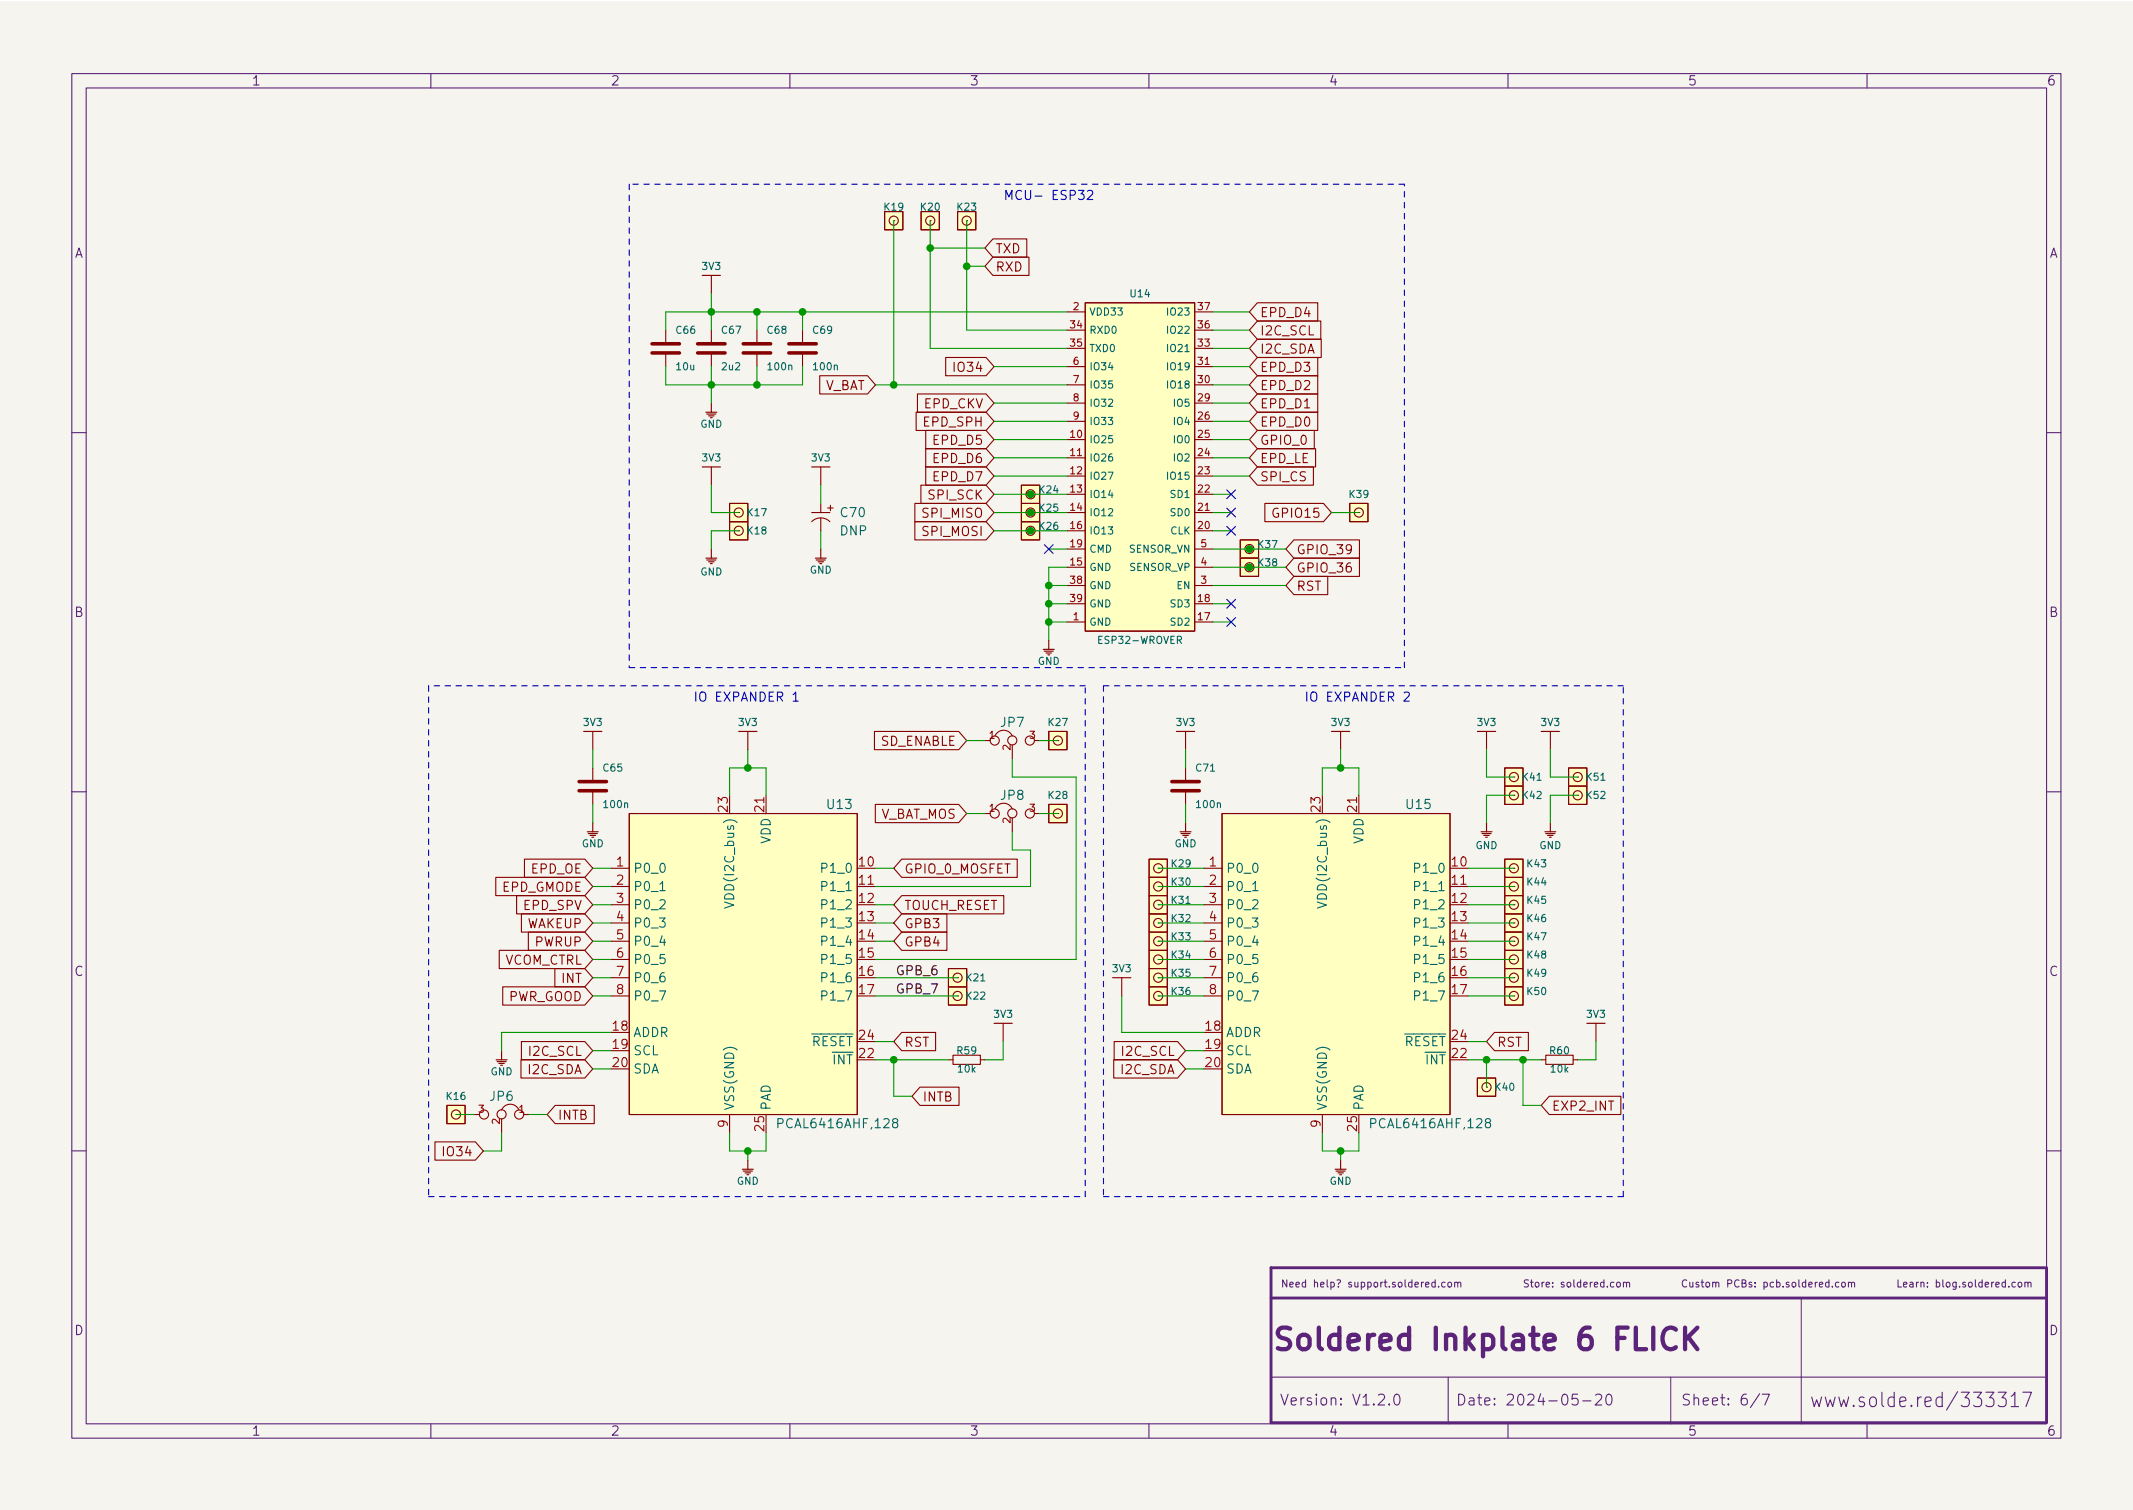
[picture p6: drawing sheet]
<svg xmlns="http://www.w3.org/2000/svg" width="297mm" height="210mm" viewBox="0 0 297 210" stroke-linecap="round" stroke-linejoin="round" font-family="sans-serif">
<path d="M0 .2h297v210.1h-297z" fill="#f5f4ef" stroke="#f5f4ef" stroke-width=".14"/>
<g fill="none" stroke="#5b2379" stroke-width=".15">
<path d="M10 10.2h277v190.1h-277zM12 12.2h273v186.1h-273zM60 10.2v2M110 10.2v2M160 10.2v2M210 10.2v2M260 10.2v2M10 60.2h2M285 60.2h2M10 110.2h2M285 110.2h2M10 160.2h2"/>
<path d="M199.9 178.6l-.3-.1-.2 .2 .1 .5h.4M199.9 178.2v1M200.3 179.1v.1M201.2 178.6l-.2-.1-.2 .2 .1 .5h.3M201.7 178.6l.3-.1 .1 .2v.3l-.1 .2h-.3l-.1-.2zM202.6 178.6l.1-.1 .3 .1v.6M202.6 178.5v.7M203 178.7l.1-.2 .3 .1v.6M225.2 178.6l.1-.1 .3 .1v.4v.2h-.3l-.1-.1zM226.1 178.6l.1-.1 .3 .1v.6M226.1 178.5v.7M226.5 178.7l.1-.2 .3 .1v.6"/>
<path d="M234.9 178.3a.47 .47 0 0 0-.7 .3 .47 .47 0 0 0 .5 .6l.2-.1M235.3 178.5l.1 .7h.2l.1-.1M235.7 178.5v.7M236.6 178.6l-.3-.1-.1 .2v.1l.4 .1v.3h-.4M236.9 178.5h.4M237 178.2v.9l.3 .1M237.6 178.6l.3-.1 .2 .2v.3l-.2 .2h-.3v-.2zM238.5 178.6l.1-.1 .3 .1v.6M238.5 178.5v.7M238.9 178.7l.2-.2 .2 .1 .1 .6M240.6 178.7h.5l.1-.2-.1-.2-.5-.1v1M242.2 178.3a.47 .47 0 0 0-.7 .3 .47 .47 0 0 0 .5 .6l.2-.1"/>
<path d="M242.6 178.7l.4-.1 .1-.1v-.2l-.5-.1v1h.4l.1-.1 .1-.2-.3-.2M243.9 178.6l-.2-.1-.1 .2v.1l.3 .1v.3h-.3M244.4 179.1v.1M244.4 178.6v.1M245.6 178.6l.3-.1 .2 .2-.1 .5h-.4M245.6 178.5v1M247 178.6l-.3-.1-.2 .2 .1 .5h.4M247.4 178.6l.3-.1 .2 .2-.1 .5h-.4M247.4 178.2v1M248.3 179.1v.1M249.1 178.6l-.2-.1-.2 .2 .1 .1 .3 .1v.3h-.4M249.6 178.6l.3-.1 .2 .2v.3l-.2 .2h-.3v-.2z"/>
<path d="M250.5 178.2v.9l.1 .1M251.5 178.6l-.3-.1-.2 .2 .1 .5h.4M251.5 178.2v1M251.9 178.9l.5-.1-.1-.2-.3-.1-.1 .2v.5h.4M252.8 178.5v.7M253.1 178.5l-.3 .2M253.4 178.9l.4-.1v-.2l-.3-.1-.1 .2v.5h.4M254.7 178.6l-.3-.1-.2 .2 .1 .5h.4M254.7 178.2v1M255.2 179.1v.1M256.1 178.6l-.3-.1-.2 .2 .1 .5h.4M256.5 178.6l.1-.1 .3 .1 .1 .4-.1 .2h-.3l-.1-.1z"/>
<path d="M257.4 178.6l.2-.1 .2 .1v.6M257.4 178.5v.7M257.8 178.7l.2-.2 .2 .1 .1 .6M280.6 178.6l-.2-.1-.2 .2 .1 .5h.3M281.1 178.6l.1-.1 .3 .1 .1 .4-.1 .2h-.3l-.1-.1zM282 178.6l.1-.1 .3 .1v.6M282 178.5v.7M282.4 178.7l.2-.2 .2 .1v.6M285 160.2h2M60 198.3v2M110 198.3v2M160 198.3v2"/>
<path d="M177 191.8h108M193.5 195.5v.1h-.1l.1-.1v.1M194.3 194.2a.36 .36 0 0 1 .6 .2 .77 .77 0 0 1-.4 1.2 1 1 0 0 1-.2-1.4zM201.7 191.8v6.5M210 198.3v2M219.7 194.1h-.7l-.1 .7 .2-.1 .5 .1 .2 .2-.1 .5-.2 .1h-.4l-.2-.1M220.4 195.1h1.2M222.2 194.3l.2-.2 .5 .1a.41 .41 0 0 1 .1 .6l-.9 .8h1M223.8 194.2a.36 .36 0 0 1 .6 .2 .77 .77 0 0 1-.4 1.2 1 1 0 0 1-.2-1.4zM232.7 191.8v6.5M245.1 194.1l-1.3 1.9M245.4 194.1h1l-.6 1.5"/>
<path d="M250.8 180.7v17.6M260 198.3v2M270.5 194.6l-.5-.1-.4 .4v.6l.2 .3 .2 .1 .5-.1M270.5 193.9v2M272.6 193.8l-1.5 2.5M281.7 193.9h1.2l-.8 2"/>
</g>
<path d="M230.2 184.9v3M233.4 185.2a1.04 1.04 0 0 0-1.7 .4 1.59 1.59 0 0 0 .8 2.3h.3l.6-.3M234.7 184.9v3M235.1 186.2l1.3 1.7M236.4 184.9l-1.7 1.7" fill="none" stroke="#5b2379" stroke-width=".6"/>
<path d="M284.8 176.5h-107.8v21.6h107.9M285 176.5v21.6M177 180.7h108" fill="none" stroke="#5b2379" stroke-width=".4"/>
<g fill="#ffffc2" stroke="#ffffc2" stroke-width=".14">
<path d="M146 101.8h2.6v2.6h-2.6z"/>
<path d="M101.6 72.6h2.5v2.6h-2.5z"/>
<path d="M101.6 70.1h2.5v2.5h-2.5z"/>
<path d="M151.1 42.2h15.3v45.7h-15.3z"/>
<path d="M132.1 137.4h2.5v2.5h-2.5z"/>
<path d="M132.1 134.9h2.5v2.5h-2.5z"/>
<path d="M172.7 75.2h2.6v2.5h-2.6z"/>
<path d="M160 132.3h2.6v2.6h-2.6z"/>
<path d="M160 129.8h2.6v2.5h-2.6z"/>
<path d="M146 112h2.6v2.5h-2.6z"/>
<path d="M160 134.9h2.6v2.5h-2.6z"/>
<path d="M123.2 29.5h2.5v2.5h-2.5z"/>
<path d="M160 119.6h2.6v2.6h-2.6z"/>
<path d="M160 122.2h2.6v2.5h-2.6z"/>
<path d="M160 127.2h2.6v2.6h-2.6z"/>
<path d="M142.2 72.6h2.6v2.6h-2.6z"/>
<path d="M142.2 70.1h2.6v2.5h-2.6z"/>
<path d="M142.2 67.6h2.6v2.5h-2.6z"/>
<path d="M160 124.7h2.6v2.5h-2.6z"/>
<path d="M188 70.1h2.5v2.5h-2.5z"/>
<path d="M128.3 29.5h2.5v2.5h-2.5z"/>
<path d="M160 137.4h2.6v2.5h-2.6z"/>
<path d="M133.3 29.5h2.6v2.5h-2.6z"/>
<path d="M172.7 77.7h2.6v2.6h-2.6z"/>
<path d="M209.5 106.9h2.6v2.6h-2.6z"/>
<path d="M209.5 109.5h2.6v2.5h-2.6z"/>
<path d="M218.4 106.9h2.6v2.6h-2.6z"/>
<path d="M218.4 109.5h2.6v2.5h-2.6z"/>
<path d="M209.5 122.2h2.6v2.5h-2.6z"/>
<path d="M209.5 127.2h2.6v2.6h-2.6z"/>
<path d="M209.5 124.7h2.6v2.5h-2.6z"/>
<path d="M209.5 119.6h2.6v2.6h-2.6z"/>
<path d="M209.5 132.3h2.6v2.6h-2.6z"/>
<path d="M209.5 129.8h2.6v2.5h-2.6z"/>
<path d="M209.5 134.9h2.6v2.5h-2.6z"/>
<path d="M87.6 113.3h31.8v41.9h-31.8z"/>
<path d="M62.2 153.9h2.6v2.6h-2.6z"/>
<path d="M209.5 137.4h2.6v2.5h-2.6z"/>
<path d="M205.7 150.1h2.6v2.5h-2.6z"/>
<path d="M170.2 113.3h31.7v41.9h-31.7z"/>
</g>
<g fill="none" stroke="#840000" stroke-width=".15">
<path d="M99.1 38.3v2.6M123.2 29.5h2.5v2.5h-2.5zM124.5 30.7h.1M128.3 29.5h2.5v2.5h-2.5zM129.5 30.7h.1M133.3 29.5h2.6v2.5h-2.6zM134.6 30.7h.1M138.3 35.8h5v2.5h-5l-1.1-1.2zM138.3 33.3h4.7v2.5h-4.7l-1.1-1.3zM92.7 46v1.9M92.7 49.1v1.9M99.1 46v1.9"/>
<path d="M99.1 49.1v1.9M105.4 46v1.9M105.4 49.1v1.9M111.8 46v1.9M111.8 49.1v1.9M114.2 52.3h6.6l1.1 1.3-1.1 1.3h-6.6zM127.6 57.4h9.7l1.1 1.3-1.1 1.2h-9.7zM127.8 54.9h9.5l1.1 1.2-1.1 1.3h-9.5zM128.9 59.9h8.4l1.1 1.3-1.1 1.3h-8.4zM131.7 49.8h5.6l1.1 1.2-1.1 1.3h-5.6zM148.6 43.4h2.5M148.6 58.7h2.5"/>
<path d="M148.6 56.1h2.5M148.6 53.6h2.5M148.6 51h2.5M148.6 48.5h2.5M148.6 46h2.5M151.1 42.2h15.3v45.7h-15.3zM166.4 43.4h2.5M166.4 58.7h2.5M166.4 56.1h2.5M166.4 53.6h2.5M166.4 51h2.5M166.4 48.5h2.5"/>
<path d="M166.4 46h2.5M175.1 42.2h8.4v2.5h-8.4l-1.1-1.3zM175.1 44.7h8.8v2.5h-8.8l-1.1-1.2zM175.1 47.2h8.9v2.6h-8.9l-1.1-1.3zM175.1 57.4h8.4v2.5h-8.4l-1.1-1.2zM175.1 54.9h8.4v2.5h-8.4l-1.1-1.3zM175.1 49.8h8.4v2.5h-8.4l-1.1-1.3zM175.1 59.9h7.9v2.6h-7.9l-1.1-1.3zM175.1 52.3h8.4v2.6h-8.4l-1.1-1.3zM99.1 65v2.6M101.6 72.6h2.5v2.6h-2.5zM101.6 70.1h2.5v2.5h-2.5z"/>
<path d="M102.9 73.9h.1M102.9 71.4h.1M113 72.6a1.8 1.8 0 0 1 2.6 0M113 71.4h2.6M114.3 65v2.6M114.3 70.1v1.3M114.3 72.1v1.8M127.4 70.1h9.9l1.1 1.3-1.1 1.2h-9.9zM127.4 72.6h9.9l1.1 1.3-1.1 1.3h-9.9zM128.2 67.6h9.1l1.1 1.2-1.1 1.3h-9.1zM128.9 65h8.4l1.1 1.3-1.1 1.3h-8.4zM128.9 62.5h8.4l1.1 1.2-1.1 1.3h-8.4z"/>
<path d="M142.2 72.6h2.6v2.6h-2.6zM142.2 70.1h2.6v2.5h-2.6zM142.2 67.6h2.6v2.5h-2.6zM143.5 73.9h.1M143.5 71.4h.1M143.5 68.8h.1M148.6 61.2h2.5M148.6 63.7h2.5M148.6 66.3h2.5M148.6 68.8h2.5M148.6 71.4h2.5M148.6 79h2.5"/>
<path d="M148.6 73.9h2.5M148.6 76.4h2.5M166.4 61.2h2.5M166.4 63.7h2.5M166.4 66.3h2.5M166.4 68.8h2.5M166.4 71.4h2.5M166.4 79h2.5M166.4 73.9h2.5M166.4 76.4h2.5M172.7 75.2h2.6v2.5h-2.6zM172.7 77.7h2.6v2.6h-2.6z"/>
<path d="M174 76.4h.1M174 79h.1M175.1 65h7.8v2.6h-7.8l-1.1-1.3zM175.1 62.5h8.1v2.5h-8.1l-1.1-1.3zM176.1 70.1h8.2l1.1 1.3-1.1 1.2h-8.2zM180.2 75.2h9.1v2.5h-9.1l-1.1-1.3zM180.2 77.7h9.1v2.6h-9.1l-1.1-1.3zM188 70.1h2.5v2.5h-2.5zM189.2 71.4h.1M148.6 86.6h2.5M148.6 84.1h2.5M148.6 81.5h2.5"/>
<path d="M166.4 86.6h2.5M166.4 84.1h2.5M166.4 81.5h2.5M180.2 80.3h4.7v2.5h-4.7l-1.1-1.3zM73 119.6h8.4l1.1 1.3-1.1 1.3h-8.4zM82.5 101.8v2.6M82.5 106.9v1.9M82.5 110.1v1.9M87.6 113.3h31.8v41.9h-31.8zM104.1 101.8v2.6M106.7 110.7v2.6M121.8 101.8h11.7l1.1 1.3-1.1 1.3h-11.7z"/>
<path d="M121.9 112h11.6l1.1 1.3-1.1 1.2h-11.6zM125.6 119.6h16.1v2.6h-16.1l-1.1-1.3zM137.2 103.1h.7M137.2 113.3h.7M138.6 102.5a1.31 1.31 0 0 1 1.2-.8 1.31 1.31 0 0 1 1.2 .8M138.6 112.6a1.31 1.31 0 0 1 1.2-.8 1.31 1.31 0 0 1 1.2 .8M141 103.7v2M141 113.9v1.9M144.1 103.1h.7M144.1 113.3h.7M146 101.8h2.6v2.6h-2.6zM146 112h2.6v2.5h-2.6z"/>
<path d="M147.3 103.1h.1M147.3 113.3h.1M160 119.6h2.6v2.6h-2.6zM165.1 101.8v2.6M165.1 106.9v1.9M165.1 110.1v1.9M170.2 113.3h31.7v41.9h-31.7zM186.7 101.8v2.6M189.2 110.7v2.6M207 101.8v2.6M209.5 106.9h2.6v2.6h-2.6zM209.5 109.5h2.6v2.5h-2.6z"/>
<path d="M209.5 119.6h2.6v2.6h-2.6zM210.8 108.2h.1M210.8 110.7h.1M215.9 101.8v2.6M218.4 106.9h2.6v2.6h-2.6zM218.4 109.5h2.6v2.5h-2.6zM219.7 108.2h.1M219.7 110.7h.1M69 122.2h12.4l1.1 1.2-1.1 1.3h-12.4zM69.5 132.3h11.9l1.1 1.3-1.1 1.3h-11.9zM70 137.4h11.4l1.1 1.3-1.1 1.2h-11.4zM71.9 124.7h9.5l1.1 1.3-1.1 1.2h-9.5z"/>
<path d="M72.6 127.2h8.8l1.1 1.3-1.1 1.3h-8.8zM73.6 129.8h7.8l1.1 1.3-1.1 1.2h-7.8zM77.3 134.9h4.1l1.1 1.2-1.1 1.3h-4.1zM85.1 120.9h2.5M85.1 123.4h2.5M85.1 126h2.5M85.1 128.5h2.5M85.1 131.1h2.5M85.1 133.6h2.5M85.1 136.1h2.5M85.1 138.7h2.5M119.4 123.4h2.5"/>
<path d="M125.6 124.7h14.2v2.5h-14.2l-1.1-1.2zM125.6 129.8h6.3v2.5h-6.3l-1.1-1.2zM125.6 127.2h6.3v2.6h-6.3l-1.1-1.3zM132.1 137.4h2.5v2.5h-2.5zM132.1 134.9h2.5v2.5h-2.5zM133.3 138.7h.1M133.3 136.1h.1M156.2 136.1v2.6M160 132.3h2.6v2.6h-2.6zM160 129.8h2.6v2.5h-2.6zM160 134.9h2.6v2.5h-2.6zM160 122.2h2.6v2.5h-2.6z"/>
<path d="M160 127.2h2.6v2.6h-2.6zM160 124.7h2.6v2.5h-2.6zM160 137.4h2.6v2.5h-2.6zM161.3 133.6h.1M161.3 131.1h.1M161.3 136.1h.1M161.3 120.9h.1M161.3 123.4h.1M161.3 128.5h.1M161.3 126h.1M161.3 138.7h.1M167.6 120.9h2.6"/>
<path d="M167.6 123.4h2.6M167.6 126h2.6M167.6 128.5h2.6M167.6 131.1h2.6M167.6 133.6h2.6M167.6 136.1h2.6M167.6 138.7h2.6M201.9 123.4h2.6M209.5 122.2h2.6v2.5h-2.6zM209.5 127.2h2.6v2.6h-2.6zM209.5 124.7h2.6v2.5h-2.6zM209.5 132.3h2.6v2.6h-2.6z"/>
<path d="M209.5 129.8h2.6v2.5h-2.6zM209.5 134.9h2.6v2.5h-2.6zM209.5 137.4h2.6v2.5h-2.6zM210.8 123.4h.1M210.8 128.5h.1M210.8 126h.1M210.8 120.9h.1M210.8 133.6h.1M210.8 131.1h.1M210.8 136.1h.1M210.8 138.7h.1M60.6 159h5.6l1.1 1.3-1.1 1.2h-5.6z"/>
<path d="M62.2 153.9h2.6v2.6h-2.6zM63.5 155.2h.1M66 155.2h.8M69.8 155.8v1.9M69.9 154.6a1.31 1.31 0 0 1 1.2-.8 1.31 1.31 0 0 1 1.2 .8M72.5 147.6h8.9l1.1 1.2-1.1 1.3h-8.9zM72.6 145h8.8l1.1 1.3-1.1 1.3h-8.8zM72.9 155.2h.8M77.3 153.9h5.5v2.6h-5.5l-1.1-1.3zM101.6 155.2v2.5M125.6 143.8h4.7v2.5h-4.7l-1.1-1.3zM128.1 151.4h5.5v2.5h-5.5l-1.1-1.3z"/>
<path d="M132.1 147.6h.6M132.7 146.9h3.8v1.3h-3.8zM136.5 147.6h.7M139.7 142.5v2.5M155.1 147.6h8.9l1.1 1.2-1.1 1.3h-8.9zM155.2 145h8.8l1.1 1.3-1.1 1.3h-8.8zM184.1 155.2v2.5M205.7 150.1h2.6v2.5h-2.6zM207 151.4h.1M208.1 143.8h4.7v2.5h-4.7l-1.1-1.3zM214.6 147.6h.7M215.3 146.9h3.8v1.3h-3.8z"/>
<path d="M215.7 152.6h10v2.6h-10l-1.1-1.3zM219.1 147.6h.6M222.2 142.5v2.5"/>
<circle cx="124.5" cy="30.7" r=".63"/>
<circle cx="129.5" cy="30.7" r=".63"/>
<circle cx="134.6" cy="30.7" r=".63"/>
<circle cx="102.9" cy="73.9" r=".63"/>
<circle cx="102.9" cy="71.4" r=".63"/>
<circle cx="143.5" cy="68.8" r=".63"/>
<circle cx="143.5" cy="73.9" r=".63"/>
<circle cx="143.5" cy="71.4" r=".63"/>
<circle cx="174" cy="76.4" r=".63"/>
<circle cx="174" cy="79" r=".63"/>
<circle cx="189.2" cy="71.4" r=".63"/>
<circle cx="138.5" cy="103.1" r=".63"/>
<circle cx="138.5" cy="113.3" r=".63"/>
<circle cx="141" cy="113.3" r=".63"/>
<circle cx="141" cy="103.1" r=".63"/>
<circle cx="143.4" cy="113.3" r=".63"/>
<circle cx="143.4" cy="103.1" r=".63"/>
<circle cx="147.3" cy="103.1" r=".63"/>
<circle cx="147.3" cy="113.3" r=".63"/>
<circle cx="210.8" cy="108.2" r=".63"/>
<circle cx="210.8" cy="110.7" r=".63"/>
<circle cx="219.7" cy="110.7" r=".63"/>
<circle cx="219.7" cy="108.2" r=".63"/>
<circle cx="133.3" cy="136.1" r=".63"/>
<circle cx="133.3" cy="138.7" r=".63"/>
<circle cx="161.3" cy="120.9" r=".63"/>
<circle cx="161.3" cy="126" r=".63"/>
<circle cx="161.3" cy="123.4" r=".63"/>
<circle cx="161.3" cy="136.1" r=".63"/>
<circle cx="161.3" cy="131.1" r=".63"/>
<circle cx="161.3" cy="138.7" r=".63"/>
<circle cx="161.3" cy="133.6" r=".63"/>
<circle cx="161.3" cy="128.5" r=".63"/>
<circle cx="210.8" cy="126" r=".63"/>
<circle cx="210.8" cy="123.4" r=".63"/>
<circle cx="210.8" cy="120.9" r=".63"/>
<circle cx="210.8" cy="131.1" r=".63"/>
<circle cx="210.8" cy="136.1" r=".63"/>
<circle cx="210.8" cy="138.7" r=".63"/>
<circle cx="210.8" cy="128.5" r=".63"/>
<circle cx="210.8" cy="133.6" r=".63"/>
<circle cx="63.5" cy="155.2" r=".63"/>
<circle cx="67.4" cy="155.2" r=".63"/>
<circle cx="69.8" cy="155.2" r=".63"/>
<circle cx="72.3" cy="155.2" r=".63"/>
<circle cx="207" cy="151.4" r=".63"/>
</g>
<g fill="none" stroke="#840000" stroke-width=".16">
<path d="M97.8 38.3h2.5M98.3 57.4h1.5M98.4 57.7h1.3M98.7 57.9h.7M99.1 56.1v1.3M97.8 65h2.5M98.3 77.7h1.5M98.4 78h1.3M98.7 78.2h.7M98.9 78.5h.3M99.1 76.4v1.3M113 65h2.6"/>
<path d="M113.5 77.7h1.6M113.7 78h1.2M113.9 78.2h.8M114.3 76.4v1.3M145.3 90.4h1.5M145.4 90.7h1.3M145.7 90.9h.7M146 89.1v1.3M81.3 101.8h2.5M81.8 115.8h1.5M81.9 116.1h1.3M82.2 116.3h.7"/>
<path d="M82.5 114.5v1.3M102.9 101.8h2.5M163.8 101.8h2.6M164.3 115.8h1.6M164.5 116.1h1.2M164.7 116.3h.8M165.1 114.5v1.3M185.4 101.8h2.6M205.7 101.8h2.6M206.2 115.8h1.6M206.4 116.1h1.2M206.6 116.3h.8"/>
<path d="M206.9 116.6h.2M207 114.5v1.3M214.6 101.8h2.6M215.1 115.8h1.6M215.3 116.1h1.2M215.5 116.3h.8M215.8 116.6h.2M215.9 114.5v1.3M154.9 136.1h2.6M69.1 147.6h1.5M69.2 147.8h1.3M69.5 148.1h.7"/>
<path d="M69.8 146.3v1.3M138.4 142.5h2.6M221 142.5h2.5M103.4 162.8h1.5M103.5 163.1h1.3M103.8 163.3h.7M104.1 161.5v1.3M185.9 162.8h1.6M186.1 163.1h1.2M186.3 163.3h.8M186.7 161.5v1.3"/>
</g>
<path d="M90.8 49.1h3.8M90.8 47.9h3.8M97.2 49.1h3.8M97.2 47.9h3.8M103.5 49.1h3.8M103.5 47.9h3.8M109.9 49.1h3.8M109.9 47.9h3.8M80.6 110.1h3.9M80.6 108.8h3.9M163.2 110.1h3.8M163.2 108.8h3.8" fill="none" stroke="#840000" stroke-width=".5"/>
<path d="M91.9 124h.7M100.9 125.6l1.3 .4-1.3 .4M174.5 124h.7M183.5 125.6l1.2 .4-1.2 .4M124.5 156.3l-.2-.2 .1-.2 .1-.1h.4l.1 .2v.2l-.6 .2-.1 .1v.3l.2 .2h.3l.2-.2v-.4l-.2-.1M207.1 156.3l-.3-.2 .1-.2 .2-.1h.4l.1 .2-.1 .2-.5 .2-.2 .1 .1 .4 .2 .1h.2l.3-.2-.1-.4-.2-.1" fill="none" stroke="#006464" stroke-width=".15"/>
<path d="M150.2 26.5h.8l-.5 .5 .4 .1v.6l-.2 .1h-.3l-.2-.1M151.4 26.6l.2-.1h.3l.2 .1 .1 .3-.1 .2-.7 .7h.8M110.4 96.7l.4-.3v1.2M110.4 97.6h.8M195.5 96.5l.2-.1h.3l.2 .1 .1 .2-.1 .2-.7 .7h.8" fill="none" stroke="#0000c2" stroke-width=".15"/>
<path d="M87.6 25.6v67.4M195.6 25.6h-108M59.7 95.5v71.1M87.6 93h108M151.1 95.5h-91.4M153.7 95.5v71.1M195.6 93v-67.4M226.1 95.5h-72.4M59.7 166.6h91.4M151.1 166.6v-71.1M153.7 166.6h72.4M226.1 166.6v-71.1" fill="none" stroke="#0000c2" stroke-width=".15" stroke-dasharray=".8 .8"/>
<g fill="none" stroke="#009600" stroke-width=".15">
<path d="M124.5 30.7v22.9M129.5 30.7v17.8h19.1M129.5 34.5h7.7M134.6 30.7v15.3h14M134.6 37.1h2.6M92.7 51v2.6h19.1v-2.6M99.1 40.9v5.1M99.1 51v5.1M105.4 43.4v2.6M105.4 51v2.6M111.8 43.4v2.6M121.9 53.6h26.7"/>
<path d="M138.4 56.1h10.2M138.4 51h10.2M138.4 58.7h10.2M148.6 43.4h-55.9v2.6M168.9 48.5h5.1M168.9 46h5.1M168.9 43.4h5.1M168.9 53.6h5.1M168.9 56.1h5.1M168.9 51h5.1M168.9 58.7h5.1M99.1 67.6v3.8h3.8"/>
<path d="M102.9 73.9h-3.8v2.5M114.3 67.6v2.5M114.3 73.9v2.5M138.4 71.4h10.2M138.4 73.9h10.2M138.4 66.3h10.2M138.4 68.8h10.2M138.4 61.2h10.2M138.4 63.7h10.2M146 76.4h2.6M148.6 79h-2.6v10.1M168.9 79h10.2"/>
<path d="M168.9 71.4h2.5M168.9 76.4h10.2M168.9 73.9h2.5M168.9 66.3h5.1M168.9 68.8h2.5M168.9 61.2h5.1M168.9 63.7h5.1M185.4 71.4h3.8M146 81.5h2.6M146 86.6h2.6M146 84.1h2.6M168.9 81.5h10.2"/>
<path d="M168.9 86.6h2.5M168.9 84.1h2.5M82.5 104.4v2.5M82.5 112v2.5M101.6 110.7v-3.8h5.1v3.8M104.1 104.4v2.5M134.6 103.1h2.6M134.6 113.3h2.6M141 115.8v2.6h2.5v5h-21.6M141 105.7v2.5h8.9v25.4h-28M144.8 103.1h2.5M144.8 113.3h2.5"/>
<path d="M165.1 104.4v2.5M165.1 112v2.5M184.1 110.7v-3.8h5.1v3.8M186.7 104.4v2.5M207 104.4v3.8h3.8M210.8 110.7h-3.8v3.8M215.9 104.4v3.8h3.8M219.7 110.7h-3.8v3.8M82.5 123.4h2.6M82.5 120.9h2.6M82.5 133.6h2.6M82.5 126h2.6"/>
<path d="M82.5 128.5h2.6M82.5 138.7h2.6M82.5 136.1h2.6M82.5 131.1h2.6M121.9 120.9h2.6M121.9 126h2.6M121.9 128.5h2.6M121.9 138.7h11.4M121.9 136.1h11.4M121.9 131.1h2.6M156.2 138.7v5.1h11.4M161.3 123.4h6.3"/>
<path d="M161.3 120.9h6.3M161.3 133.6h6.3M161.3 126h6.3M161.3 128.5h6.3M161.3 138.7h6.3M161.3 136.1h6.3M161.3 131.1h6.3M204.5 123.4h6.3M204.5 120.9h6.3M204.5 133.6h6.3M204.5 126h6.3M204.5 128.5h6.3"/>
<path d="M204.5 138.7h6.3M204.5 136.1h6.3M204.5 131.1h6.3M63.5 155.2h2.5M69.8 157.7v2.6h-2.5M73.7 155.2h2.5M82.5 148.8h2.6M82.5 146.3h2.6M85.1 143.8h-15.3v2.5M101.6 157.7v2.6h5.1v-2.6M121.9 147.6h10.2M121.9 145h2.6"/>
<path d="M124.5 147.6v5h2.5M139.7 145v2.6h-2.5M165.1 148.8h2.5M165.1 146.3h2.5M184.1 157.7v2.6h5.1v-2.6M204.5 147.6h10.1M204.5 145h2.5M207 147.6v3.8M212.1 147.6v6.3h2.5M222.2 145v2.6h-2.5M104.1 160.3v1.2M186.7 160.3v1.2"/>
</g>
<path d="M145.4 75.8l1.3 1.3M146.7 75.8l-1.3 1.3M170.8 73.3l1.3 1.2M170.8 68.2l1.3 1.2M170.8 70.8l1.3 1.2M172.1 73.3l-1.3 1.2M172.1 68.2l-1.3 1.2M172.1 70.8l-1.3 1.2M170.8 86l1.3 1.2M170.8 83.5l1.3 1.2M172.1 86l-1.3 1.2M172.1 83.5l-1.3 1.2" fill="none" stroke="#000084" stroke-width=".15"/>
<g fill="#009600" stroke="#009600" stroke-width=".15">
<circle cx="143.5" cy="71.4" r=".46"/>
<circle cx="143.5" cy="73.9" r=".46"/>
<circle cx="143.5" cy="68.8" r=".46"/>
<circle cx="146" cy="84.1" r=".46"/>
<circle cx="146" cy="81.5" r=".46"/>
<circle cx="124.5" cy="53.6" r=".46"/>
<circle cx="146" cy="86.6" r=".46"/>
<circle cx="124.5" cy="147.6" r=".46"/>
<circle cx="104.1" cy="106.9" r=".46"/>
<circle cx="134.6" cy="37.1" r=".46"/>
<circle cx="129.5" cy="34.5" r=".46"/>
<circle cx="105.4" cy="53.6" r=".46"/>
<circle cx="105.4" cy="43.4" r=".46"/>
<circle cx="99.1" cy="43.4" r=".46"/>
<circle cx="99.1" cy="53.6" r=".46"/>
<circle cx="111.8" cy="43.4" r=".46"/>
<circle cx="174" cy="79" r=".46"/>
<circle cx="174" cy="76.4" r=".46"/>
<circle cx="186.7" cy="106.9" r=".46"/>
<circle cx="212.1" cy="147.6" r=".46"/>
<circle cx="104.1" cy="160.3" r=".46"/>
<circle cx="186.7" cy="160.3" r=".46"/>
<circle cx="207" cy="147.6" r=".46"/>
</g>
<text font-size="4.2" fill="#5b2379" x="177" y="188">Soldered Inkplate 6 FLICK</text>
<g font-size="2.8" fill="#5b2379">
<text x="252" y="196">www.solde.red/</text>
<text x="272.8" y="196">333317</text>
</g>
<g font-size="2.1" fill="#5b2379">
<text x="178.2" y="195.7">Version: V1.2.0</text>
<text x="202.7" y="195.7">Date: 2024-05-20</text>
<text x="234" y="195.7">Sheet: 6/7</text>
</g>
<g font-size="1.8" fill="#5b2379">
<text x="35" y="11.9">1</text>
<text x="85" y="11.9">2</text>
<text x="135" y="11.9">3</text>
<text x="185" y="11.9">4</text>
<text x="235" y="11.9">5</text>
<text x="285" y="11.9">6</text>
<text x="10.3" y="35.9">A</text>
<text x="285.3" y="35.9">A</text>
<text x="10.3" y="85.9">B</text>
<text x="285.3" y="85.9">B</text>
<text x="10.3" y="135.9">C</text>
<text x="285.3" y="135.9">C</text>
<text x="10.3" y="185.9">D</text>
<text x="285.3" y="185.9">D</text>
<text x="35" y="199.9">1</text>
<text x="85" y="199.9">2</text>
<text x="135" y="199.9">3</text>
<text x="185" y="199.9">4</text>
<text x="235" y="199.9">5</text>
<text x="285" y="199.9">6</text>
</g>
<g font-size="1.8" fill="#0000c2">
<text x="139.7" y="27.8">MCU- ESP32</text>
<text x="96.5" y="97.7">IO EXPANDER 1</text>
<text x="181.6" y="97.7">IO EXPANDER 2</text>
</g>
<g font-size="1.8" fill="#840000">
<text x="138.6" y="35.3">TXD</text>
<text x="138.6" y="37.8">RXD</text>
<text x="175.4" y="44.2">EPD_D4</text>
<text x="175.4" y="46.7">I2C_SCL</text>
<text x="133.2" y="51.8">IO34</text>
<text x="175.4" y="49.2">I2C_SDA</text>
<text x="175.4" y="51.8">EPD_D3</text>
<text x="114.7" y="54.3">V_BAT</text>
<text x="128.6" y="56.9">EPD_CKV</text>
<text x="128.7" y="59.4">EPD_SPH</text>
<text x="175.4" y="59.4">EPD_D0</text>
<text x="175.4" y="56.9">EPD_D1</text>
<text x="175.4" y="54.3">EPD_D2</text>
<text x="130.1" y="61.9">EPD_D5</text>
<text x="130.1" y="64.5">EPD_D6</text>
<text x="175.4" y="64.5">EPD_LE</text>
<text x="175.4" y="61.9">GPIO_0</text>
<text x="129.4" y="69.6">SPI_SCK</text>
<text x="130.1" y="67">EPD_D7</text>
<text x="175.4" y="67">SPI_CS</text>
<text x="128.6" y="72.1">SPI_MISO</text>
<text x="128.6" y="74.6">SPI_MOSI</text>
<text x="177.6" y="72.1">GPIO15</text>
<text x="180.5" y="77.2">GPIO_39</text>
<text x="180.5" y="82.3">RST</text>
<text x="180.5" y="79.7">GPIO_36</text>
<text x="122.5" y="103.8">SD_ENABLE</text>
<text x="122.4" y="114">V_BAT_MOS</text>
<text x="69.8" y="124.2">EPD_GMODE</text>
<text x="73.9" y="121.6">EPD_OE</text>
<text x="125.9" y="121.6">GPIO_0_MOSFET</text>
<text x="73" y="126.7">EPD_SPV</text>
<text x="73.3" y="129.2">WAKEUP</text>
<text x="74.5" y="131.8">PWRUP</text>
<text x="125.9" y="126.7">TOUCH_RESET</text>
<text x="125.9" y="131.8">GPB4</text>
<text x="125.9" y="129.2">GPB3</text>
<text x="70.1" y="134.3">VCOM_CTRL</text>
<text x="78.3" y="136.9">INT</text>
<text x="70.6" y="139.4">PWR_GOOD</text>
<text x="73.7" y="149.6">I2C_SDA</text>
<text x="73.8" y="147">I2C_SCL</text>
<text x="125.9" y="145.8">RST</text>
<text x="156.2" y="149.6">I2C_SDA</text>
<text x="156.4" y="147">I2C_SCL</text>
<text x="208.4" y="145.8">RST</text>
<text x="77.6" y="155.9">INTB</text>
<text x="128.4" y="153.4">INTB</text>
<text x="216.1" y="154.6">EXP2_INT</text>
<text x="62" y="161">IO34</text>
</g>
<g font-size="1.8" fill="#006464">
<text x="117" y="74.5">DNP</text>
<text x="117.1" y="72">C70</text>
<text x="139.4" y="101.2">JP7</text>
<text x="115.3" y="112.6">U13</text>
<text x="139.4" y="111.4">JP8</text>
<text x="195.9" y="112.6">U15</text>
<text x="107.3" y="117.5" transform="rotate(-90 107.3 117.5)">VDD</text>
<text x="189.9" y="117.5" transform="rotate(-90 189.9 117.5)">VDD</text>
<text x="88.1" y="121.5">P0_0</text>
<text x="88.1" y="124.1">P0_1</text>
<text x="102.2" y="125.6" transform="rotate(-90 102.2 125.6)">VDD(I2C_bus)</text>
<text x="114.7" y="121.5">P1_0</text>
<text x="114.7" y="124.1">P1_1</text>
<text x="170.7" y="121.5">P0_0</text>
<text x="170.7" y="124.1">P0_1</text>
<text x="184.8" y="125.6" transform="rotate(-90 184.8 125.6)">VDD(I2C_bus)</text>
<text x="197.3" y="121.5">P1_0</text>
<text x="197.3" y="124.1">P1_1</text>
<text x="88.1" y="126.6">P0_2</text>
<text x="88.1" y="129.2">P0_3</text>
<text x="88.1" y="131.7">P0_4</text>
<text x="114.7" y="126.6">P1_2</text>
<text x="114.7" y="129.2">P1_3</text>
<text x="114.7" y="131.7">P1_4</text>
<text x="170.7" y="126.6">P0_2</text>
<text x="170.7" y="129.2">P0_3</text>
<text x="170.7" y="131.7">P0_4</text>
<text x="197.3" y="126.6">P1_2</text>
<text x="197.3" y="129.2">P1_3</text>
<text x="197.3" y="131.7">P1_4</text>
<text x="88.1" y="134.2">P0_5</text>
<text x="88.1" y="136.8">P0_6</text>
<text x="114.7" y="134.2">P1_5</text>
<text x="114.7" y="136.8">P1_6</text>
<text x="170.7" y="134.2">P0_5</text>
<text x="170.7" y="136.8">P0_6</text>
<text x="197.3" y="134.2">P1_5</text>
<text x="197.3" y="136.8">P1_6</text>
<text x="88.1" y="139.3">P0_7</text>
<text x="114.7" y="139.3">P1_7</text>
<text x="170.7" y="139.3">P0_7</text>
<text x="197.3" y="139.3">P1_7</text>
<text x="88.1" y="144.4">ADDR</text>
<text x="88.1" y="146.9">SCL</text>
<text x="88.1" y="149.5">SDA</text>
<text x="111.6" y="145.7">~{RESET}</text>
<text x="114.6" y="148.2">~{INT}</text>
<text x="170.7" y="144.4">ADDR</text>
<text x="170.7" y="146.9">SCL</text>
<text x="170.7" y="149.5">SDA</text>
<text x="194.1" y="145.7">~{RESET}</text>
<text x="197.2" y="148.2">~{INT}</text>
<text x="68.3" y="153.3">JP6</text>
<text x="102.2" y="154.7" transform="rotate(-90 102.2 154.7)">VSS(GND)</text>
<text x="107.3" y="154.7" transform="rotate(-90 107.3 154.7)">PAD</text>
<text x="184.8" y="154.7" transform="rotate(-90 184.8 154.7)">VSS(GND)</text>
<text x="189.9" y="154.7" transform="rotate(-90 189.9 154.7)">PAD</text>
<text x="108.7" y="157.1">PCAL6416AHF,128</text>
<text x="191.3" y="157.1">PCAL6416AHF,128</text>
</g>
<g font-size="1.8" fill="#a90000">
<text x="101.3" y="113" transform="rotate(-90 101.3 113)">23</text>
<text x="106.4" y="113" transform="rotate(-90 106.4 113)">21</text>
<text x="183.9" y="113" transform="rotate(-90 183.9 113)">23</text>
<text x="189" y="113" transform="rotate(-90 189 113)">21</text>
<text x="85.9" y="120.6">1</text>
<text x="85.9" y="123.2">2</text>
<text x="85.9" y="125.7">3</text>
<text x="119.7" y="120.6">10</text>
<text x="119.7" y="123.2">11</text>
<text x="119.7" y="125.7">12</text>
<text x="168.4" y="120.6">1</text>
<text x="168.4" y="123.2">2</text>
<text x="168.4" y="125.7">3</text>
<text x="202.2" y="120.6">10</text>
<text x="202.2" y="123.2">11</text>
<text x="202.2" y="125.7">12</text>
<text x="85.9" y="128.3">4</text>
<text x="85.9" y="130.8">5</text>
<text x="119.7" y="128.3">13</text>
<text x="119.7" y="130.8">14</text>
<text x="168.4" y="128.3">4</text>
<text x="168.4" y="130.8">5</text>
<text x="202.2" y="128.3">13</text>
<text x="202.2" y="130.8">14</text>
<text x="85.9" y="133.3">6</text>
<text x="85.9" y="135.9">7</text>
<text x="119.7" y="133.3">15</text>
<text x="119.7" y="135.9">16</text>
<text x="168.4" y="133.3">6</text>
<text x="168.4" y="135.9">7</text>
<text x="202.2" y="133.3">15</text>
<text x="202.2" y="135.9">16</text>
<text x="85.4" y="143.5">18</text>
<text x="85.9" y="138.4">8</text>
<text x="119.7" y="138.4">17</text>
<text x="167.9" y="143.5">18</text>
<text x="168.4" y="138.4">8</text>
<text x="202.2" y="138.4">17</text>
<text x="85.4" y="146">19</text>
<text x="85.4" y="148.6">20</text>
<text x="119.7" y="147.3">22</text>
<text x="119.7" y="144.8">24</text>
<text x="167.9" y="146">19</text>
<text x="167.9" y="148.6">20</text>
<text x="202.2" y="147.3">22</text>
<text x="202.2" y="144.8">24</text>
<text x="101.3" y="157" transform="rotate(-90 101.3 157)">9</text>
<text x="106.4" y="157.4" transform="rotate(-90 106.4 157.4)">25</text>
<text x="183.9" y="157" transform="rotate(-90 183.9 157)">9</text>
<text x="189" y="157.4" transform="rotate(-90 189 157.4)">25</text>
</g>
<g font-size="1.8" fill="#0f0f0f">
<text x="125" y="135.8">GPB_6</text>
<text x="125" y="138.3">GPB_7</text>
</g>
<g font-size="1.4" fill="#006464">
<text x="123.2" y="29.3">K19</text>
<text x="128.3" y="29.3">K20</text>
<text x="133.3" y="29.3">K23</text>
<text x="97.8" y="37.6">3V3</text>
<text x="157.5" y="41.4">U14</text>
<text x="94.2" y="46.5">C66</text>
<text x="100.6" y="46.5">C67</text>
<text x="106.9" y="46.5">C68</text>
<text x="113.3" y="46.5">C69</text>
<text x="151.6" y="43.9">VDD33</text>
<text x="151.6" y="46.5">RXD0</text>
<text x="162.8" y="46.5">IO22</text>
<text x="162.8" y="43.9">IO23</text>
<text x="94.2" y="51.5">10u</text>
<text x="100.6" y="51.5">2u2</text>
<text x="107" y="51.5">100n</text>
<text x="113.4" y="51.5">100n</text>
<text x="151.6" y="49">TXD0</text>
<text x="151.6" y="51.5">IO34</text>
<text x="162.8" y="51.5">IO19</text>
<text x="162.8" y="49">IO21</text>
<text x="97.5" y="59.5">GND</text>
<text x="151.6" y="54.1">IO35</text>
<text x="151.6" y="56.6">IO32</text>
<text x="151.6" y="59.2">IO33</text>
<text x="162.8" y="54.1">IO18</text>
<text x="163.6" y="59.2">IO4</text>
<text x="163.6" y="56.6">IO5</text>
<text x="97.8" y="64.2">3V3</text>
<text x="113.1" y="64.2">3V3</text>
<text x="151.6" y="61.7">IO25</text>
<text x="151.6" y="64.2">IO26</text>
<text x="163.6" y="64.2">IO2</text>
<text x="163.6" y="61.7">IO0</text>
<text x="104.1" y="71.9">K17</text>
<text x="144.8" y="71.2">K25</text>
<text x="144.8" y="68.7">K24</text>
<text x="151.6" y="66.8">IO27</text>
<text x="151.6" y="69.3">IO14</text>
<text x="151.6" y="71.9">IO12</text>
<text x="162.8" y="66.8">IO15</text>
<text x="163.2" y="71.9">SD0</text>
<text x="163.2" y="69.3">SD1</text>
<text x="188" y="69.3">K39</text>
<text x="104.1" y="74.4">K18</text>
<text x="144.8" y="73.8">K26</text>
<text x="151.6" y="74.4">IO13</text>
<text x="151.6" y="76.9">CMD</text>
<text x="157.3" y="76.9">SENSOR_VN</text>
<text x="163" y="74.4">CLK</text>
<text x="175.3" y="76.3">K37</text>
<text x="97.5" y="80.1">GND</text>
<text x="112.8" y="79.9">GND</text>
<text x="151.6" y="79.5">GND</text>
<text x="151.6" y="82">GND</text>
<text x="157.3" y="79.5">SENSOR_VP</text>
<text x="163.9" y="82">EN</text>
<text x="175.3" y="78.9">K38</text>
<text x="151.6" y="87.1">GND</text>
<text x="151.6" y="84.6">GND</text>
<text x="153.2" y="89.6">ESP32-WROVER</text>
<text x="163.2" y="87.1">SD2</text>
<text x="163.2" y="84.6">SD3</text>
<text x="144.5" y="92.6">GND</text>
<text x="81.3" y="101.1">3V3</text>
<text x="102.9" y="101.1">3V3</text>
<text x="146" y="101.1">K27</text>
<text x="163.9" y="101.1">3V3</text>
<text x="185.5" y="101.1">3V3</text>
<text x="205.8" y="101.1">3V3</text>
<text x="214.7" y="101.1">3V3</text>
<text x="84.1" y="107.4">C65</text>
<text x="166.6" y="107.4">C71</text>
<text x="84.2" y="112.5">100n</text>
<text x="146" y="111.2">K28</text>
<text x="166.7" y="112.5">100n</text>
<text x="212.1" y="108.7">K41</text>
<text x="212.1" y="111.2">K42</text>
<text x="221" y="108.7">K51</text>
<text x="221" y="111.2">K52</text>
<text x="81" y="118">GND</text>
<text x="163.6" y="118">GND</text>
<text x="205.5" y="118.2">GND</text>
<text x="214.4" y="118.2">GND</text>
<text x="163.2" y="120.8">K29</text>
<text x="163.2" y="123.3">K30</text>
<text x="163.2" y="125.8">K31</text>
<text x="212.7" y="123.3">K44</text>
<text x="212.7" y="125.8">K45</text>
<text x="212.7" y="120.8">K43</text>
<text x="163.2" y="130.9">K33</text>
<text x="163.2" y="128.4">K32</text>
<text x="212.7" y="128.4">K46</text>
<text x="212.7" y="130.9">K47</text>
<text x="134.6" y="136.6">K21</text>
<text x="155" y="135.4">3V3</text>
<text x="163.2" y="133.5">K34</text>
<text x="163.2" y="136">K35</text>
<text x="212.7" y="133.5">K48</text>
<text x="212.7" y="136">K49</text>
<text x="134.6" y="139.2">K22</text>
<text x="138.5" y="141.7">3V3</text>
<text x="163.2" y="138.5">K36</text>
<text x="212.7" y="138.5">K50</text>
<text x="221" y="141.7">3V3</text>
<text x="68.3" y="149.7">GND</text>
<text x="133.3" y="146.8">R59</text>
<text x="133.5" y="149.3">10k</text>
<text x="215.9" y="146.8">R60</text>
<text x="216" y="149.3">10k</text>
<text x="62.2" y="153.1">K16</text>
<text x="208.3" y="151.9">K40</text>
<text x="102.6" y="165">GND</text>
<text x="185.1" y="165">GND</text>
</g>
<g font-size="1.4" fill="#a90000">
<text x="149.1" y="45.7">34</text>
<text x="149.5" y="43.2">2</text>
<text x="166.9" y="45.7">36</text>
<text x="166.9" y="43.2">37</text>
<text x="149.1" y="48.3">35</text>
<text x="149.5" y="50.8">6</text>
<text x="149.5" y="53.3">7</text>
<text x="166.9" y="53.3">30</text>
<text x="166.9" y="50.8">31</text>
<text x="166.9" y="48.3">33</text>
<text x="149.5" y="55.9">8</text>
<text x="149.5" y="58.4">9</text>
<text x="166.9" y="58.4">26</text>
<text x="166.9" y="55.9">29</text>
<text x="149.1" y="61">10</text>
<text x="149.1" y="63.5">11</text>
<text x="166.9" y="63.5">24</text>
<text x="166.9" y="61">25</text>
<text x="149.1" y="66">12</text>
<text x="149.1" y="68.6">13</text>
<text x="149.1" y="71.1">14</text>
<text x="166.9" y="71.1">21</text>
<text x="166.9" y="68.6">22</text>
<text x="166.9" y="66">23</text>
<text x="149.1" y="73.7">16</text>
<text x="149.1" y="76.2">19</text>
<text x="166.9" y="73.7">20</text>
<text x="167.3" y="76.2">5</text>
<text x="149.1" y="78.7">15</text>
<text x="149.1" y="81.3">38</text>
<text x="149.1" y="83.8">39</text>
<text x="166.9" y="83.8">18</text>
<text x="167.3" y="81.3">3</text>
<text x="167.3" y="78.7">4</text>
<text x="149.5" y="86.4">1</text>
<text x="166.9" y="86.4">17</text>
<text x="137.8" y="102.9">1</text>
<text x="140.7" y="104.4" transform="rotate(-90 140.7 104.4)">2</text>
<text x="143.4" y="102.9">3</text>
<text x="137.8" y="113">1</text>
<text x="143.4" y="113">3</text>
<text x="140.7" y="114.6" transform="rotate(-90 140.7 114.6)">2</text>
<text x="66.7" y="154.9">3</text>
<text x="72.3" y="154.9">1</text>
<text x="69.6" y="156.5" transform="rotate(-90 69.6 156.5)">2</text>
</g>
<text font-size="1.4" fill="#840000" x="116.1" y="71.1" transform="rotate(-90 116.1 71.1)">+</text>
<g font-size="1.4" fill="#5b2379">
<text x="178.3" y="179.3">Need help? support.soldered.com</text>
<text x="212" y="179.3">Store: soldered.com</text>
<text x="264" y="179.3">Learn: blog.soldered.com</text>
</g>
</svg>
